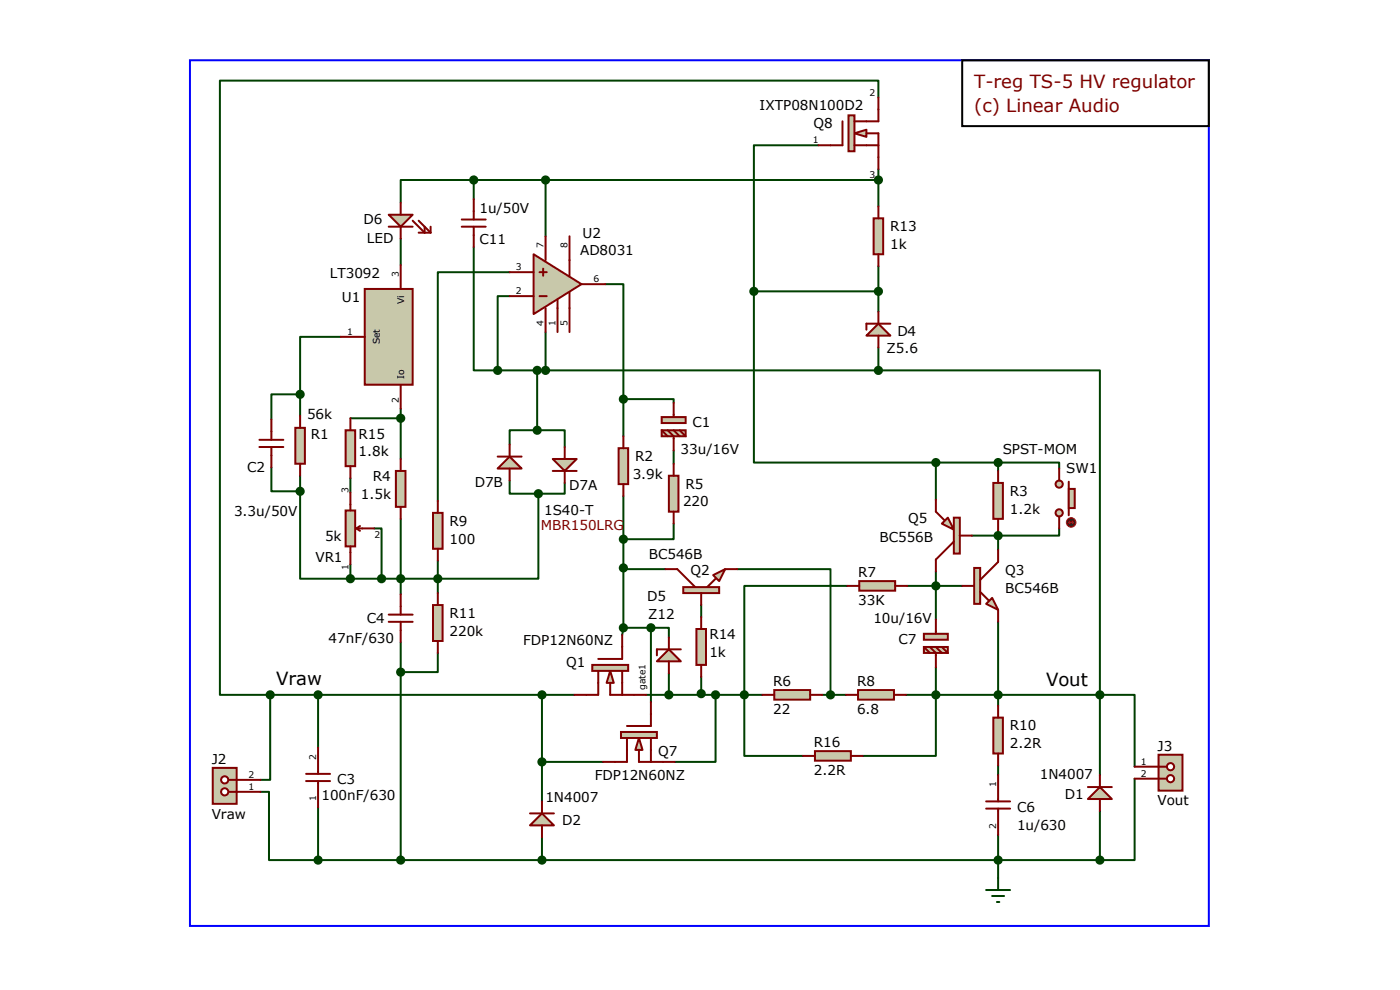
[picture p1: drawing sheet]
<svg xmlns="http://www.w3.org/2000/svg" width="297mm" height="210mm" viewBox="0 0 297 210" stroke-linecap="round" stroke-linejoin="round" font-family="sans-serif">
<g fill="none" stroke="#004000" stroke-width=".42">
<path d="M100.5 38.2h-15.5v4.8M100.5 38.2v4M100.5 38.2h85.9M115.7 38.2v11.9M173.7 30.8h-13.8v31M186.4 20.7v-3.6h-139.7v130.3h10.6M186.4 35.9v7.9M85 50.6v5.6M100.5 52.4v26.2h5.1M108.1 57.7h-15.2v48.6M186.4 56.5v9.6M72.3 71.5h-8.6v12.2"/>
<path d="M105.6 78.6h80.8M108.1 62.8h-2.5v15.8M114 78.6v12.7M115.7 70.4v8.2M128.4 60.3h3.8v24.4M159.9 61.8v36.3h38.6M159.9 61.8h26.5M186.4 78.6h46.9v68.8M186.4 73.7v4.9M57.6 99.1v5.1h6.1M63.7 83.7h-6.1v5.3M63.7 83.7v4.5"/>
<path d="M74.3 88.7h10.7M85 86.7v10.7M114 91.3h-5.9v3M114 91.3h5.8v3.5M132.2 84.7h10.7v.7M132.2 84.7v7.8M142.9 95.6v2.8M198.5 98.1v7.9M198.5 98.1h13.3M211.8 98.1h12.9v1.3M211.8 98.1v1.8M63.7 104.2v18.6h10.6"/>
<path d="M63.7 100.9v3.3M74.3 101.4v3.1M74.3 119.7v3.1M79.4 112.1h1.5v10.7M85 110.1v16M92.9 119v6.8M108.1 101.9v2.8h6.1M114.2 104.7v18.1h-39.9M119.8 102.4v2.3h-5.6M132.2 105.2v28M142.9 111.1v3.3h-10.7M211.8 112.6v4.1"/>
<path d="M224.7 112.1v1.5h-18.5M85 136.2v46.3M92.9 138.5v4.1h-7.9M132.2 120.5h-.5v.2h9.4M132.2 133.2l-.2 1.5M132.2 133.2h5.9M138.1 133.2h3.8v2M138.1 133.2v15.7M148.8 128.4v2.5M156.4 120.7h19.8v26.7M179.7 124.3h-21.8v36.1h12.4M192.4 124.3h11.7"/>
<path d="M198.5 121.2v10.2M211.8 131.9v17.8M57.3 147.4v18h-2M57.3 147.4h64.5M67.5 147.4v11.2M115 147.4v22.6M137.1 147.4h4.8M141.9 142.8v4.6M148.8 147.2h.2v.2h2.8M148.8 147.2v.2h-6.9M148.8 143.6v3.6M151.8 147.4v14.2h-8.6"/>
<path d="M151.8 147.4h9.9M174.4 147.4h5.1M192.2 147.4h41.1M198.5 141.6v18.8h-15.5M233.3 147.4h7.4v15.2M233.3 147.4v17M55.3 168h1.8v14.5h10.4M67.5 171.3v11.2M115 177.6v4.9M115 161.6h12.9M211.8 162.4v2M211.8 177.1v9.2"/>
<path d="M233.3 172v10.5M240.7 165.2v17.3h-7.4M67.5 182.5h165.8"/>
</g>
<path d="M62.7 90.8h2v7.6h-2z" fill="#c8c8aa" stroke="#800000" stroke-width=".42"/>
<path d="M63.7 88.2v2.6M63.7 98.4v2.5" fill="none" stroke="#800000" stroke-width=".42"/>
<path d="M131.2 95.1h2.1v7.6h-2.1z" fill="#c8c8aa" stroke="#800000" stroke-width=".42"/>
<path d="M132.2 92.5v2.6M132.2 102.7v2.5" fill="none" stroke="#800000" stroke-width=".42"/>
<g fill="#c8c8aa" stroke="#800000" stroke-width=".42">
<path d="M129.5 142.3l.7 2.6h-1.5z"/>
<path d="M125.6 141.1h7.7v1.2h-7.7z"/>
</g>
<path d="M132 134.7v5.1h-5.1M126.9 142.3v5.1h-5.1M129.5 144.9v2.5h7.6M132 142.3v5.1" fill="none" stroke="#800000" stroke-width=".42"/>
<path d="M233.3 167l2.6 2.5h-5.1z" fill="#c8c8aa" stroke="#800000" stroke-width=".42"/>
<path d="M230.8 167h5.1M233.3 164.4v2.6M233.3 169.5v2.5" fill="none" stroke="#800000" stroke-width=".42"/>
<path d="M115 172.6l2.5 2.5h-5.1z" fill="#c8c8aa" stroke="#800000" stroke-width=".42"/>
<path d="M112.4 172.6h5.1M115 170v2.6M115 175.1v2.5" fill="none" stroke="#800000" stroke-width=".42"/>
<path d="M84 99.9h2v7.6h-2z" fill="#c8c8aa" stroke="#800000" stroke-width=".42"/>
<path d="M85 97.4v2.5M85 107.5v2.6" fill="none" stroke="#800000" stroke-width=".42"/>
<path d="M77.4 61.3h10.1v20.3h-10.1z" fill="#c8c8aa" stroke="#800000" stroke-width=".42"/>
<path d="M85 56.2v5.1M72.3 71.5h5.1M85 81.6v5.1" fill="none" stroke="#800000" stroke-width=".42"/>
<path d="M113.2 53.9l10.2 6.4-10.2 6.3z" fill="#c8c8aa" stroke="#800000" stroke-width=".42"/>
<path d="M108.1 57.7h5.1M114.5 57.7h1.5M115.2 57v1.5M115.7 50.1v5.1M120.8 50.1v8.4M108.1 62.8h5.1M114.5 62.8h1.5M115.7 65.4v5M118.3 63.6v6.8M120.8 62.1v8.3M123.4 60.3h5" fill="none" stroke="#800000" stroke-width=".42"/>
<g fill="#004000" stroke="#004000" stroke-width=".42">
<circle cx="115" cy="182.5" r=".76"/>
<circle cx="211.8" cy="182.5" r=".76"/>
</g>
<path d="M164.3 146.4h7.6v2h-7.6z" fill="#c8c8aa" stroke="#800000" stroke-width=".42"/>
<path d="M161.7 147.4h2.6M171.9 147.4h2.5" fill="none" stroke="#800000" stroke-width=".42"/>
<g fill="#c8c8aa" stroke="#800000" stroke-width=".42">
<path d="M151.3 122l2.5-1.3-1.2 2.6z"/>
<path d="M144.9 124.5h7.7v1.3h-7.7z"/>
</g>
<path d="M141.1 120.7h2.6l3.8 3.8M148.8 125.8v2.6M151.8 122.8l-1.8 1.7M153.8 120.7h2.6" fill="none" stroke="#800000" stroke-width=".42"/>
<circle cx="115" cy="147.4" r=".76" fill="#004000" stroke="#004000" stroke-width=".42"/>
<g fill="#c8c8aa" stroke="#800000" stroke-width=".42">
<path d="M140.4 88.5h5.1v1.2h-5.1z"/>
<path d="M140.4 91.3h5.1v1.2h-5.1z"/>
</g>
<path d="M140.4 91.3l1.2 1.2M141.6 91.3l1.3 1.2v3.1M142.9 85.4v3.1M142.9 91.3l1.3 1.2M144.2 91.3l1.3 1.2" fill="none" stroke="#800000" stroke-width=".42"/>
<g fill="#c8c8aa" stroke="#800000" stroke-width=".42">
<path d="M199.8 111.1l1.3-1.3 1.3 2.6z"/>
<path d="M202.4 109.8h1.2v7.6h-1.2z"/>
</g>
<path d="M198.5 106v2.5l1.8 1.8M202.4 114.9l-3.9 3.8v2.5M203.6 113.6h2.6" fill="none" stroke="#800000" stroke-width=".42"/>
<g fill="#c8c8aa" stroke="#800000" stroke-width=".42">
<path d="M209.2 128.1l1.3-1.3 1.3 2.6z"/>
<path d="M206.7 120.5h1.2v7.6h-1.2z"/>
</g>
<path d="M211.8 116.7v2.5l-3.9 3.8M204.1 124.3h2.6M207.9 125.6l1.8 1.7M211.8 129.4v2.5" fill="none" stroke="#800000" stroke-width=".42"/>
<path d="M210.7 102.4h2.1v7.7h-2.1z" fill="#c8c8aa" stroke="#800000" stroke-width=".42"/>
<path d="M211.8 99.9v2.5M211.8 110.1v2.5" fill="none" stroke="#800000" stroke-width=".42"/>
<path d="M182.3 123.3h7.6v2h-7.6z" fill="#c8c8aa" stroke="#800000" stroke-width=".42"/>
<path d="M179.7 124.3h2.6M189.9 124.3h2.5" fill="none" stroke="#800000" stroke-width=".42"/>
<g fill="#004000" stroke="#004000" stroke-width=".42">
<circle cx="211.8" cy="113.6" r=".76"/>
<circle cx="148.8" cy="147.2" r=".76"/>
<circle cx="132.2" cy="133.2" r=".76"/>
<circle cx="157.9" cy="147.4" r=".76"/>
<circle cx="198.5" cy="124.3" r=".76"/>
<circle cx="176.2" cy="147.4" r=".76"/>
</g>
<path d="M182 146.4h7.7v2h-7.7z" fill="#c8c8aa" stroke="#800000" stroke-width=".42"/>
<path d="M179.5 147.4h2.5M189.7 147.4h2.5" fill="none" stroke="#800000" stroke-width=".42"/>
<circle cx="211.8" cy="147.4" r=".76" fill="#004000" stroke="#004000" stroke-width=".42"/>
<g fill="#c8c8aa" stroke="#800000" stroke-width=".42">
<path d="M196 134.5h5.1v1.2h-5.1z"/>
<path d="M196 137.2h5.1v1.3h-5.1z"/>
</g>
<path d="M196 137.2l1.3 1.3M197.3 137.2l1.2 1.3v3.1M198.5 131.4v3.1M198.5 137.2l1.3 1.3M199.8 137.2l1.3 1.3" fill="none" stroke="#800000" stroke-width=".42"/>
<circle cx="198.5" cy="147.4" r=".76" fill="#004000" stroke="#004000" stroke-width=".42"/>
<path d="M40.3 12.8h216.2v183.6h-216.2z" fill="none" stroke="#00f" stroke-width=".42"/>
<path d="M91.9 108.8h2v7.6h-2z" fill="#c8c8aa" stroke="#800000" stroke-width=".42"/>
<path d="M92.9 106.3v2.5M92.9 116.4v2.6" fill="none" stroke="#800000" stroke-width=".42"/>
<g fill="#004000" stroke="#004000" stroke-width=".42">
<circle cx="85" cy="122.8" r=".76"/>
<circle cx="115.7" cy="78.6" r=".76"/>
<circle cx="92.9" cy="122.8" r=".76"/>
</g>
<path d="M91.9 128.4h2v7.6h-2z" fill="#c8c8aa" stroke="#800000" stroke-width=".42"/>
<path d="M82.5 130.4h5M82.5 131.9h5M85 126.1v4.3M85 131.9v4.3M92.9 125.8v2.6M92.9 136v2.5" fill="none" stroke="#800000" stroke-width=".42"/>
<path d="M185.3 46.3h2.1v7.6h-2.1z" fill="#c8c8aa" stroke="#800000" stroke-width=".42"/>
<path d="M186.4 43.8v2.5M186.4 53.9v2.6" fill="none" stroke="#800000" stroke-width=".42"/>
<path d="M183.8 71.2l2.6-2.5 2.5 2.5z" fill="#c8c8aa" stroke="#800000" stroke-width=".42"/>
<path d="M186.4 66.1v2.6M186.4 71.2v2.5M188.9 68.7h-5.1v1.2" fill="none" stroke="#800000" stroke-width=".42"/>
<path d="M82.5 45.6h5l-2.5 2.5z" fill="#c8c8aa" stroke="#800000" stroke-width=".42"/>
<path d="M82.5 48.1h5M85 43v2.6M85 48.1v2.5M87.5 46.8l2.6 2.6v-1.3M88.8 46.8l2.6 2.6M88.8 49.4h2.6M91.4 48.1v1.3" fill="none" stroke="#800000" stroke-width=".42"/>
<g fill="#c8c8aa" stroke="#800000" stroke-width=".42">
<path d="M135.6 156.5l.7 2.6h-1.5z"/>
<path d="M131.7 155.3h7.7v1.2h-7.7z"/>
</g>
<path d="M133 156.5v5.1h-5.1M135.6 159.1v2.5h7.6M138.1 148.9v5.1h-5.1M138.1 156.5v5.1" fill="none" stroke="#800000" stroke-width=".42"/>
<g fill="#004000" stroke="#004000" stroke-width=".42">
<circle cx="151.8" cy="147.4" r=".76"/>
<circle cx="115" cy="161.6" r=".76"/>
</g>
<path d="M45.1 162.9h5.1v7.6h-5.1z" fill="#c8c8aa" stroke="#800000" stroke-width=".42"/>
<path d="M48.4 168h1.8" fill="none" stroke="#800000" stroke-width=".42"/>
<circle cx="47.7" cy="168" r=".76" fill="#fff" stroke="#800000" stroke-width=".42"/>
<path d="M48.4 165.4h1.8" fill="none" stroke="#800000" stroke-width=".42"/>
<circle cx="47.7" cy="165.4" r=".76" fill="#fff" stroke="#800000" stroke-width=".42"/>
<path d="M50.2 168h5.1M50.2 165.4h5.1" fill="none" stroke="#800000" stroke-width=".42"/>
<path d="M245.8 160.1h5.1v7.6h-5.1z" fill="#c8c8aa" stroke="#800000" stroke-width=".42"/>
<path d="M245.8 162.6h1.8" fill="none" stroke="#800000" stroke-width=".42"/>
<circle cx="248.3" cy="162.6" r=".76" fill="#fff" stroke="#800000" stroke-width=".42"/>
<path d="M245.8 165.2h1.8" fill="none" stroke="#800000" stroke-width=".42"/>
<circle cx="248.3" cy="165.2" r=".76" fill="#fff" stroke="#800000" stroke-width=".42"/>
<path d="M240.7 162.6h5.1M240.7 165.2h5.1" fill="none" stroke="#800000" stroke-width=".42"/>
<path d="M209.2 188.8h5.1M210.5 190.1h2.5M211.5 191.3h.5M211.8 186.3v2.5" fill="none" stroke="#004000" stroke-width=".42"/>
<g fill="#c8c8aa" stroke="#800000" stroke-width=".42">
<path d="M181.3 28.3l2.5-.8v1.5z"/>
<path d="M180 24.5h1.3v7.6h-1.3z"/>
</g>
<path d="M178.7 25.7v5.1h-5M181.3 30.8h5.1M183.8 28.3h2.6v7.6M186.4 20.7v5h-5.1M98 46.6h5M98 48.1h5M100.5 42.2v4.4M100.5 48.1v4.3" fill="none" stroke="#800000" stroke-width=".42"/>
<g fill="#004000" stroke="#004000" stroke-width=".42">
<circle cx="85" cy="142.6" r=".76"/>
<circle cx="85" cy="182.5" r=".76"/>
</g>
<path d="M210.7 152.2h2.1v7.7h-2.1z" fill="#c8c8aa" stroke="#800000" stroke-width=".42"/>
<path d="M211.8 149.7v2.5M211.8 159.9v2.5" fill="none" stroke="#800000" stroke-width=".42"/>
<path d="M147.7 133.4h2.1v7.7h-2.1z" fill="#c8c8aa" stroke="#800000" stroke-width=".42"/>
<path d="M148.8 130.9v2.5M67.5 158.6v5.6M148.8 141.1v2.5M64.9 165.7h5.1M64.9 164.2h5.1M67.5 165.7v5.6M209.2 170h5.1M209.2 171.5h5.1M211.8 164.4v5.6M211.8 171.5v5.6" fill="none" stroke="#800000" stroke-width=".42"/>
<g fill="#004000" stroke="#004000" stroke-width=".42">
<circle cx="67.5" cy="182.5" r=".76"/>
<circle cx="67.5" cy="147.4" r=".76"/>
<circle cx="132.2" cy="84.7" r=".76"/>
<circle cx="132.2" cy="120.5" r=".76"/>
<circle cx="105.6" cy="78.6" r=".76"/>
</g>
<path d="M141.9 100.9h2v7.6h-2z" fill="#c8c8aa" stroke="#800000" stroke-width=".42"/>
<path d="M142.9 98.4v2.5M142.9 108.5v2.6" fill="none" stroke="#800000" stroke-width=".42"/>
<g fill="#004000" stroke="#004000" stroke-width=".42">
<circle cx="132.2" cy="114.4" r=".76"/>
<circle cx="198.5" cy="98.1" r=".76"/>
</g>
<g fill="#c8c8aa" stroke="#800000" stroke-width=".42">
<circle cx="224.7" cy="108.8" r=".76"/>
<circle cx="224.7" cy="102.7" r=".76"/>
</g>
<path d="M226.7 102.2v7.1" fill="none" stroke="#800000" stroke-width=".42"/>
<path d="M226.7 103.7h1.3v4.1h-1.3z" fill="#c8c8aa" stroke="#800000" stroke-width=".42"/>
<path d="M224.7 99.4v2.5M224.7 109.6v2.5" fill="none" stroke="#800000" stroke-width=".42"/>
<circle cx="227.2" cy="110.8" r="1.02" fill="#400000" stroke="#f00" stroke-width=".21"/>
<path d="M226.7 110.8h1.1M226.7 110.8l.3 .3M227 110.6l-.3 .2M227.5 110.6l.3 .2M227.8 110.8l-.3 .3" fill="none" stroke="#f00" stroke-width=".21"/>
<circle cx="211.8" cy="98.1" r=".76" fill="#004000" stroke="#004000" stroke-width=".42"/>
<path d="M139.4 140.3l2.5-2.5 2.5 2.5z" fill="#c8c8aa" stroke="#800000" stroke-width=".42"/>
<path d="M141.9 135.2v2.6M144.4 137.8h-5v1.2M141.9 140.3v2.5" fill="none" stroke="#800000" stroke-width=".42"/>
<g fill="#004000" stroke="#004000" stroke-width=".42">
<circle cx="141.9" cy="147.4" r=".76"/>
<circle cx="138.1" cy="133.2" r=".76"/>
</g>
<path d="M73.3 91.3h2.1v7.6h-2.1z" fill="#c8c8aa" stroke="#800000" stroke-width=".42"/>
<path d="M74.3 88.7v2.6M74.3 98.9v2.5" fill="none" stroke="#800000" stroke-width=".42"/>
<circle cx="85" cy="88.7" r=".76" fill="#004000" stroke="#004000" stroke-width=".42"/>
<path d="M73.3 108.3h2.1v7.6h-2.1z" fill="#c8c8aa" stroke="#800000" stroke-width=".42"/>
<path d="M74.3 104.5v3.8M74.3 115.9v3.8M75.6 112.1l.8 .5M75.6 112.1h3.8M76.4 111.6l-.8 .5" fill="none" stroke="#800000" stroke-width=".42"/>
<g fill="#004000" stroke="#004000" stroke-width=".42">
<circle cx="74.3" cy="122.8" r=".76"/>
<circle cx="80.9" cy="122.8" r=".76"/>
</g>
<path d="M172.9 159.3h7.6v2.1h-7.6z" fill="#c8c8aa" stroke="#800000" stroke-width=".42"/>
<path d="M170.3 160.4h2.6M180.5 160.4h2.5" fill="none" stroke="#800000" stroke-width=".42"/>
<path d="M108.1 96.9l2.6 2.5h-5.1z" fill="#c8c8aa" stroke="#800000" stroke-width=".42"/>
<path d="M105.6 96.9h5.1M108.1 94.3v2.6M108.1 99.4v2.5" fill="none" stroke="#800000" stroke-width=".42"/>
<path d="M117.3 97.4h5l-2.5 2.5z" fill="#c8c8aa" stroke="#800000" stroke-width=".42"/>
<path d="M55 93.3h5.1M55 94.8h5.1M57.6 89v4.3M57.6 94.8v4.3M117.3 99.9h5M119.8 94.8v2.6M119.8 99.9v2.5" fill="none" stroke="#800000" stroke-width=".42"/>
<g fill="#004000" stroke="#004000" stroke-width=".42">
<circle cx="114.2" cy="104.7" r=".76"/>
<circle cx="114" cy="91.3" r=".76"/>
<circle cx="114" cy="78.6" r=".76"/>
<circle cx="186.4" cy="78.6" r=".76"/>
<circle cx="186.4" cy="61.8" r=".76"/>
<circle cx="159.9" cy="61.8" r=".76"/>
<circle cx="63.7" cy="83.7" r=".76"/>
<circle cx="63.7" cy="104.2" r=".76"/>
<circle cx="233.3" cy="147.4" r=".76"/>
<circle cx="233.3" cy="182.5" r=".76"/>
<circle cx="100.5" cy="38.2" r=".76"/>
<circle cx="115.7" cy="38.2" r=".76"/>
<circle cx="57.3" cy="147.4" r=".76"/>
<circle cx="186.4" cy="38.2" r=".76"/>
</g>
<path d="M204.1 12.8h52.4v14h-52.4z" fill="none" stroke="#000" stroke-width=".42"/>
<g font-size="3.9" fill="#800000">
<text x="206.7" y="18.7">T-reg TS-5 HV regulator</text>
<text x="206.7" y="23.8">(c) Linear Audio</text>
</g>
<g font-size="3.9">
<text x="58.6" y="145.4">Vraw</text>
<text x="221.9" y="145.6">Vout</text>
</g>
<g font-size="2.9">
<text x="161.2" y="23.4">IXTP08N100D2</text>
<text x="172.6" y="27.2">Q8</text>
<text x="77.1" y="47.5">D6</text>
<text x="101.7" y="45.2">1u/50V</text>
<text x="77.9" y="51.6">LED</text>
<text x="101.7" y="51.8">C11</text>
<text x="123.6" y="50.6">U2</text>
<text x="188.8" y="49">R13</text>
<text x="188.8" y="52.8">1k</text>
<text x="70" y="58.9">LT3092</text>
<text x="123.1" y="54">AD8031</text>
<text x="72.5" y="64">U1</text>
<text x="190.4" y="71.4">D4</text>
<text x="188.1" y="74.9">Z5.6</text>
<text x="65.2" y="88.9">56k</text>
<text x="65.9" y="93.2">R1</text>
<text x="76.1" y="93.2">R15</text>
<text x="146.9" y="90.7">C1</text>
<text x="52.5" y="100.1">C2</text>
<text x="76.1" y="96.8">1.8k</text>
<text x="134.2" y="101.6">3.9k</text>
<text x="134.7" y="97.8">R2</text>
<text x="144.4" y="96.3">33u/16V</text>
<text x="212.7" y="96.3">SPST-MOM</text>
<text x="226.2" y="100.3">SW1</text>
<text x="76.6" y="105.9">1.5k</text>
<text x="79.1" y="102.1">R4</text>
<text x="100.7" y="103.4">D7B</text>
<text x="120.8" y="103.9">D7A</text>
<text x="144.9" y="107.4">220</text>
<text x="145.4" y="103.6">R5</text>
<text x="214.2" y="105.2">R3</text>
<text x="49.7" y="109.5">3.3u/50V</text>
<text x="95.4" y="111.5">R9</text>
<text x="115.4" y="109.2">1S40-T</text>
<text x="192.7" y="111">Q5</text>
<text x="214.2" y="109">1.2k</text>
<text x="66.9" y="119.2">VR1</text>
<text x="69" y="114.7">5k</text>
<text x="95.4" y="115.3">100</text>
<text x="137.6" y="118.6">BC546B</text>
<text x="186.6" y="115">BC556B</text>
<text x="146.5" y="121.9">Q2</text>
<text x="182.1" y="122.5">R7</text>
<text x="213.2" y="121.9">Q3</text>
<text x="213.2" y="125.7">BC546B</text>
<text x="95.4" y="131.1">R11</text>
<text x="137.3" y="127.5">D5</text>
<text x="137.5" y="131.3">Z12</text>
<text x="182.1" y="128.4">33K</text>
<text x="69.7" y="136.4">47nF/630</text>
<text x="77.9" y="132.1">C4</text>
<text x="95.4" y="134.9">220k</text>
<text x="111" y="136.8">FDP12N60NZ</text>
<text x="150.5" y="135.6">R14</text>
<text x="185.3" y="132.1">10u/16V</text>
<text x="190.6" y="136.7">C7</text>
<text x="120.1" y="141.4">Q1</text>
<text x="150.5" y="139.4">1k</text>
<text x="164" y="145.6">R6</text>
<text x="181.8" y="145.6">R8</text>
<text x="164" y="151.6">22</text>
<text x="181.8" y="151.6">6.8</text>
<text x="214.2" y="154.9">R10</text>
<text x="139.7" y="160.4">Q7</text>
<text x="172.7" y="158.5">R16</text>
<text x="214.2" y="158.7">2.2R</text>
<text x="245.6" y="159.3">J3</text>
<text x="44.9" y="162.1">J2</text>
<text x="71.5" y="166.4">C3</text>
<text x="126.2" y="165.5">FDP12N60NZ</text>
<text x="172.7" y="164.5">2.2R</text>
<text x="220.6" y="165.4">1N4007</text>
<text x="44.9" y="173.7">Vraw</text>
<text x="68.2" y="169.7">100nF/630</text>
<text x="115.7" y="170.2">1N4007</text>
<text x="215.8" y="172.2">C6</text>
<text x="225.9" y="169.4">D1</text>
<text x="245.6" y="170.9">Vout</text>
<text x="119.3" y="175">D2</text>
<text x="215.8" y="176">1u/630</text>
</g>
<text font-size="2.9" fill="#800000" x="114.7" y="112.5">MBR150LRG</text>
<g font-size="1.9">
<text x="184.5" y="20.3">2</text>
<text x="172.4" y="30.4">1</text>
<text x="184.5" y="37.8">3</text>
<text x="115.3" y="52.7" transform="rotate(-90 115.3 52.7)">7</text>
<text x="120.4" y="52.7" transform="rotate(-90 120.4 52.7)">8</text>
<text x="84.6" y="58.8" transform="rotate(-90 84.6 58.8)">3</text>
<text x="109.4" y="57.4">3</text>
<text x="125.9" y="59.9">6</text>
<text x="85.8" y="64.4" transform="rotate(-90 85.8 64.4)">Vi</text>
<text x="109.4" y="62.4">2</text>
<text x="73.6" y="71.1">1</text>
<text x="115.3" y="69.1" transform="rotate(-90 115.3 69.1)">4</text>
<text x="117.9" y="69.1" transform="rotate(-90 117.9 69.1)">1</text>
<text x="120.4" y="69.1" transform="rotate(-90 120.4 69.1)">5</text>
<text x="80.6" y="73.1" transform="rotate(-90 80.6 73.1)">Set</text>
<text x="85.8" y="80.3" transform="rotate(-90 85.8 80.3)">Io</text>
<text x="84.6" y="85.4" transform="rotate(-90 84.6 85.4)">2</text>
<text x="73.9" y="104.5" transform="rotate(-90 73.9 104.5)">3</text>
<text x="79.4" y="114">2</text>
<text x="73.9" y="120.9" transform="rotate(-90 73.9 120.9)">1</text>
<text x="136.9" y="146.4" transform="rotate(-90 136.9 146.4)">gate1</text>
<text x="67.1" y="161.1" transform="rotate(-90 67.1 161.1)">2</text>
<text x="52.7" y="167.6">1</text>
<text x="52.7" y="165.1">2</text>
<text x="211.3" y="167" transform="rotate(-90 211.3 167)">1</text>
<text x="242" y="162.3">1</text>
<text x="242" y="164.8">2</text>
<text x="67.1" y="170" transform="rotate(-90 67.1 170)">1</text>
<text x="211.3" y="175.8" transform="rotate(-90 211.3 175.8)">2</text>
</g>
</svg>
